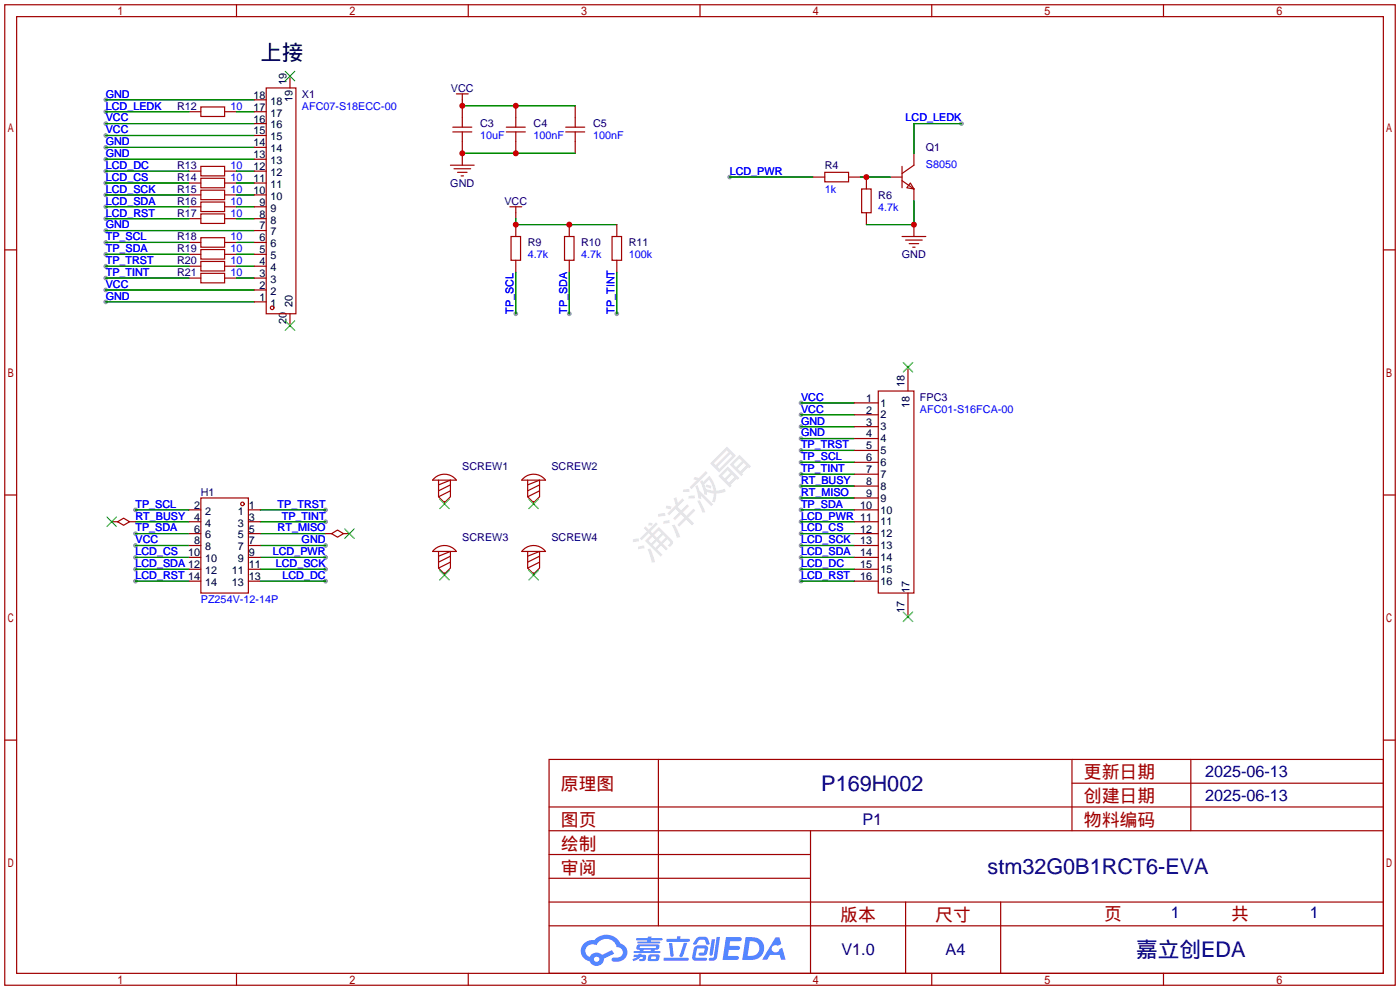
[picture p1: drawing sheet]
<svg xmlns="http://www.w3.org/2000/svg" width="299mm" height="212mm" viewBox="0 0 299 212" stroke-linecap="round" stroke-linejoin="round" font-family="sans-serif">
<g fill="#999">
<circle cx="22.6" cy="21.3" r=".51"/>
<circle cx="22.6" cy="26.4" r=".51"/>
<circle cx="22.6" cy="29" r=".51"/>
<circle cx="22.6" cy="31.5" r=".51"/>
<circle cx="22.6" cy="34" r=".51"/>
<circle cx="22.6" cy="49.3" r=".51"/>
<circle cx="22.6" cy="62" r=".51"/>
<circle cx="22.6" cy="64.5" r=".51"/>
<circle cx="69.6" cy="111.5" r=".51"/>
<circle cx="69.6" cy="109" r=".51"/>
<circle cx="69.6" cy="119.1" r=".51"/>
<circle cx="69.6" cy="116.6" r=".51"/>
<circle cx="69.6" cy="124.2" r=".51"/>
<circle cx="69.6" cy="121.7" r=".51"/>
<circle cx="29" cy="109" r=".51"/>
<circle cx="29" cy="121.7" r=".51"/>
<circle cx="29" cy="119.1" r=".51"/>
<circle cx="29" cy="116.6" r=".51"/>
<circle cx="29" cy="114" r=".51"/>
<circle cx="29" cy="124.2" r=".51"/>
<circle cx="110.2" cy="67.1" r=".51"/>
<circle cx="121.7" cy="67.1" r=".51"/>
<circle cx="131.8" cy="67.1" r=".51"/>
<circle cx="156" cy="37.8" r=".51"/>
<circle cx="205.5" cy="26.4" r=".51"/>
<circle cx="22.6" cy="23.9" r=".51"/>
<circle cx="22.6" cy="36.6" r=".51"/>
<circle cx="22.6" cy="39.1" r=".51"/>
<circle cx="22.6" cy="41.7" r=".51"/>
<circle cx="22.6" cy="44.2" r=".51"/>
<circle cx="22.6" cy="46.7" r=".51"/>
<circle cx="22.6" cy="51.8" r=".51"/>
<circle cx="22.6" cy="54.4" r=".51"/>
<circle cx="22.6" cy="56.9" r=".51"/>
<circle cx="22.6" cy="59.4" r=".51"/>
<circle cx="171.2" cy="86.1" r=".51"/>
<circle cx="171.2" cy="88.6" r=".51"/>
<circle cx="171.2" cy="91.2" r=".51"/>
<circle cx="171.2" cy="93.7" r=".51"/>
<circle cx="171.2" cy="96.3" r=".51"/>
<circle cx="171.2" cy="98.8" r=".51"/>
<circle cx="171.2" cy="101.3" r=".51"/>
<circle cx="171.2" cy="103.9" r=".51"/>
<circle cx="171.2" cy="106.4" r=".51"/>
<circle cx="171.2" cy="109" r=".51"/>
<circle cx="171.2" cy="111.5" r=".51"/>
<circle cx="171.2" cy="114" r=".51"/>
<circle cx="171.2" cy="116.6" r=".51"/>
<circle cx="171.2" cy="119.1" r=".51"/>
<circle cx="171.2" cy="121.7" r=".51"/>
<circle cx="171.2" cy="124.2" r=".51"/>
</g>
<g fill="none" stroke="#a10000" stroke-width=".25">
<path d="M1 1h297.2v209.6h-297.2zM3.6 3.6h292.1v204.4h-292.1zM50.5 1v2.6M100.1 1v2.6M149.6 1v2.6M199.1 1v2.6M248.7 1v2.6M1 53.4h2.6M295.7 53.4h2.5M1 105.8h2.6M295.7 105.8h2.5M1 158.2h2.6"/>
<path d="M295.7 158.2h2.5M117.3 162.3h178.4v45.7h-178.4zM117.3 177.5h178.4M117.3 172.5h178.4M140.7 162.3v35.6M173.2 177.5v30.5M229.1 162.3v15.2M229.1 167.4h66.6M254.5 162.3v15.2M117.3 182.6h55.9M117.3 197.9h178.4M117.3 192.8h178.4"/>
<path d="M117.3 187.7h55.9M193.5 192.8v15.2M213.9 192.8v15.2M50.5 208v2.6M100.1 208v2.6M149.6 208v2.6M199.1 208v2.6M248.7 208v2.6"/>
</g>
<g fill="#5487ff">
<path d="M155.2 200.3h2.6a.48 .48 0 0 1 .7 .4 .48 .48 0 0 1-.6 .4h-1.8l-.2 1.1h1.9a.43 .43 0 0 1 .4 .4 .43 .43 0 0 1-.5 .4h-1.9l-.2 1.3h1.7a.45 .45 0 0 1 .5 .2 .45 .45 0 0 1-.1 .6h-3.3z"/>
<path d="M165.7 200.3h.9l.4 1.5-.8 .3a.84 .84 0 0 0-1.2 .3 .84 .84 0 0 0 .4 1.1 .84 .84 0 0 0 1.1-.4l.1-.2 .6-.3 .7 2.5h-1l-.2-1h-2.1l-.6 1h-1.1z"/>
<path d="M152.1 200.8h.7l-.5 3.1a.36 .36 0 0 1-.3 .3 .36 .36 0 0 1-.4-.3z"/>
<path d="M153.2 200.2h.7l-.6 4.3a1.13 1.13 0 0 1-1.8 .6l.2-.4h.7l.2-.2z"/>
<path d="M148.9 200.6l.6-.4h1a.77 .77 0 0 1 .9 .5l.3 1-.2 .2h-.5l-.3-.9-.2-.2-1 .1-.7 1-.6-.1-.1-.2z"/>
<path d="M148.4 202.4l.6-.3h1.7a.81 .81 0 0 1 .7 .5 .81 .81 0 0 1-.2 .8 .81 .81 0 0 1-.9 .8h-.7a.32 .32 0 0 1-.3-.3 .32 .32 0 0 1 .4-.3h.7l.2-.9-1.6 .1-.4 1.8 2.2 .1a.32 .32 0 0 1 .3 .4 .32 .32 0 0 1-.4 .2h-2.2l-.5-.3-.1-.5z"/>
<path d="M141.9 204.7h5a.33 .33 0 0 1 .3 .3 .33 .33 0 0 1-.3 .3h-4.9l-.2-.1z"/>
<path d="M146.1 201.5h.8l-.7 2a.98 .98 0 0 1-.7 1.1l-.3-.3z"/>
<path d="M143 201.6h.7l.3 2.5a.34 .34 0 0 1-.3 .4 .34 .34 0 0 1-.4-.3z"/>
<path d="M142.5 200.7h2.1l.3-.6h.6l-.1 .6h1.7a.32 .32 0 0 1 .4 .3 .32 .32 0 0 1-.4 .3h-4.5l-.2-.2z"/>
<path d="M135.5 204.1h.9l.1-.3h.6v.3h.8a.82 .82 0 0 1-.5 1.3h-.8v-.4l.7-.1 .1-.3a.68 .68 0 0 0-1 .4l-1.1 .4-.1-.4 .9-.5h-.7z"/>
<path d="M136 200.5h2.4l.1-.3h.7v.3h2.2l.2 .3-.2 .2h-2.3v.2h1.8l.2 .3-.2 .1h-4.5l-.1-.4h2l.1-.2h-2.3l-.1-.2z"/>
<path d="M159.4 200.3l-.8 4.9h1.7a2.5 2.5 0 0 0 3-2.5 2.5 2.5 0 0 0-3.1-2.4zM160.3 201.1a1.61 1.61 0 0 1 2 1.5 1.61 1.61 0 0 1-1.8 1.7h-.7z"/>
<path d="M136.2 202a.55 .55 0 0 0-.2 .8 .55 .55 0 0 0 .7 .2l.1 .3h-1.3v.3l5.4 .1 .3-.2-.2-.2h-1.2l.2-.3a.7 .7 0 0 0 .8-.3 .7 .7 0 0 0 0-.8l-4.2-.1zM136.8 202.3l3.3-.1 .1 .1-.2 .3h-3.2zM137.5 203h1.7l-.2 .3h-1.4z"/>
<path d="M138.6 204.2a1.05 1.05 0 0 0 0 1.2 2.91 2.91 0 0 0 2.2-.2 .98 .98 0 0 0 0-1.2h-1.6zM139.2 204.5l.9-.1 .1 .4-.2 .2-.8-.1z"/>
<path d="M124.9 201.6a2.23 2.23 0 0 0-.7 2.3 2.23 2.23 0 0 0 1.8 1.6 1.58 1.58 0 0 0 1.8 .9 1.58 1.58 0 0 0 1.3-1.5l2.2-1.1-.5-.7-2.1 1a1.65 1.65 0 0 0-2.7 .4 1.45 1.45 0 0 1-.8-1.9 1.45 1.45 0 0 1 2-.7l.3 .1a2.3 2.3 0 0 1 2.3-1.3 2.3 2.3 0 0 1 2 1.7 1.12 1.12 0 0 1 1.3 1 1.12 1.12 0 0 1-1.1 1.2h-.7a.45 .45 0 0 0-.6 .4 .45 .45 0 0 0 .5 .5 2.21 2.21 0 0 0 2.2-.5 2.21 2.21 0 0 0 .5-2.3 2.13 2.13 0 0 0-1.3-1.1 3.3 3.3 0 0 0-5.6-.7l-1.1 .1zM127 205a.57 .57 0 0 1 1.1 0 .57 .57 0 0 1-1.1 0z"/>
</g>
<g fill="none" stroke="#008700" stroke-width=".25">
<path d="M22.6 21.3h31.8M22.6 26.4h31.8M22.6 29h31.8M22.6 31.5h31.8M22.6 34h31.8M22.6 23.9h17.8M22.6 36.6h17.8M22.6 39.1h17.8M50.5 23.9h3.9M50.5 36.6h3.9M50.5 39.1h3.9M98.8 22.6h24.1"/>
<path d="M98.8 32.8h24.1M156 37.8h17.7M183.9 37.8h6.3M205.5 26.4h-10.2v6.4M22.6 49.3h31.8M22.6 41.7h17.8M22.6 44.2h17.8M22.6 46.7h17.8M22.6 51.8h17.8M22.6 54.4h17.8M22.6 56.9h17.8M22.6 59.4h17.8"/>
<path d="M50.5 41.7h3.9M50.5 44.2h3.9M50.5 46.7h3.9M50.5 51.8h3.9M50.5 54.4h3.9M50.5 56.9h3.9M50.5 59.4h3.9M110.2 46.7v1.3h21.6M110.2 58.2v8.9M121.7 58.2v8.9M131.8 58.2v8.9M195.3 42.9v5.1h-10.1"/>
<path d="M22.6 62h31.8M22.6 64.5h31.8M171.2 86.1h11.4M171.2 88.6h11.4M171.2 91.2h11.4M171.2 93.7h11.4M171.2 96.3h11.4M171.2 98.8h11.4M29 114h11.4M29 111.5h11.4M29 109h11.4M29 119.1h11.4"/>
<path d="M29 116.6h11.4M55.6 114h14M55.6 111.5h14M55.6 109h14M55.6 119.1h14M55.6 116.6h14M171.2 114h11.4M171.2 111.5h11.4M171.2 109h11.4M171.2 119.1h11.4M171.2 116.6h11.4M171.2 101.3h11.4"/>
<path d="M171.2 103.9h11.4M171.2 106.4h11.4M29 124.2h11.4M29 121.7h11.4M55.6 124.2h14M55.6 121.7h14M171.2 124.2h11.4M171.2 121.7h11.4"/>
</g>
<g fill="none" stroke="#a10000" stroke-width=".25">
<path d="M56.9 18.8h6.3v48.3h-6.3zM62 16.3v2.5M40.4 23.9h2.5M40.4 36.6h2.5M40.4 39.1h2.5M42.9 22.9h5.1v2h-5.1zM42.9 35.6h5.1v2h-5.1zM42.9 38.1h5.1v2h-5.1zM48 23.9h2.5M48 36.6h2.5M48 39.1h2.5M54.4 23.9h2.5"/>
<path d="M54.4 36.6h2.5M54.4 39.1h2.5M54.4 21.3h2.5M54.4 26.4h2.5M54.4 29h2.5M54.4 31.5h2.5M54.4 34h2.5M96.3 35.3h5M96.8 28.2h4M96.8 27.2h4M97 36.1h3.6M97.5 20.1h2.6"/>
<path d="M97.8 36.8h2M98.6 37.6h.5M98.8 20.1v7.1M98.8 28.2v7.1M108.2 28.2h4.1M108.2 27.2h4.1M110.2 22.6v4.6M110.2 28.2v4.6M120.9 28.2h4.1M120.9 27.2h4.1M122.9 22.6v4.6M122.9 28.2v4.6"/>
<path d="M173.7 37.8h2.6M176.3 36.8h5.1v2.1h-5.1zM181.4 37.8h2.5M185.2 37.8v2.6M190.2 37.8h2.6M192.8 38.6l2.5 1.8M192.8 35.6v4.5M194.6 39.1l.7 1.3-1.5-.3zM195.3 32.8v2.5l-2.5 1.8M40.4 44.2h2.5M40.4 41.7h2.5M40.4 46.7h2.5"/>
<path d="M40.4 51.8h2.5M40.4 54.4h2.5M40.4 56.9h2.5M40.4 59.4h2.5M42.9 40.6h5.1v2.1h-5.1zM42.9 43.2h5.1v2h-5.1zM42.9 45.7h5.1v2.1h-5.1zM42.9 50.8h5.1v2h-5.1zM42.9 53.3h5.1v2.1h-5.1zM42.9 55.9h5.1v2h-5.1zM42.9 58.4h5.1v2.1h-5.1zM48 44.2h2.5"/>
<path d="M48 41.7h2.5M48 46.7h2.5M48 51.8h2.5M48 54.4h2.5M48 56.9h2.5M48 59.4h2.5M54.4 44.2h2.5M54.4 41.7h2.5M54.4 46.7h2.5M54.4 51.8h2.5M54.4 54.4h2.5M54.4 56.9h2.5"/>
<path d="M54.4 59.4h2.5M54.4 49.3h2.5M109 44.2h2.5M109.2 50.5h2.1v5.1h-2.1zM110.2 44.2v2.5M110.2 48v2.5M110.2 55.6v2.6M120.6 50.5h2.1v5.1h-2.1zM121.7 48v2.5M121.7 55.6v2.6M130.8 50.5h2v5.1h-2zM131.8 48v2.5"/>
<path d="M131.8 55.6v2.6M184.1 40.4h2.1v5.1h-2.1zM185.2 45.5v2.5M192.8 50.5h5.1M193.5 51.3h3.6M194.3 52.1h2M195.1 52.8h.5M195.3 40.4v2.5M195.3 48v2.5M54.4 62h2.5M54.4 64.5h2.5M62 67.1v2.5"/>
<path d="M194.1 78.5v5.1M182.6 86.1h5.1M182.6 88.6h5.1M182.6 91.2h5.1M182.6 93.7h5.1M182.6 96.3h5.1M182.6 98.8h5.1M187.7 83.6h7.6v43.1h-7.6zM23.9 111.5h1.2M25.1 111.5l1.3-.8 1.3 .8-1.3 .8zM27.7 111.5h1.3M40.4 109h2.5"/>
<path d="M40.4 111.5h2.5M40.4 114h2.5M40.4 119.1h2.5M40.4 116.6h2.5M42.9 106.4h10.2v20.3h-10.2zM53.1 109h2.5M53.1 111.5h2.5M53.1 114h2.5M53.1 119.1h2.5M53.1 116.6h2.5M69.6 114h1.3M70.9 114l1.2-.7 1.3 .7-1.3 .8z"/>
<path d="M73.4 114h1.3M92.9 102.1a3.2 3.2 0 0 1 4.6 .5h-5zM92.9 117.4a3.2 3.2 0 0 1 4.6 .5h-5zM93.7 102.6v3.6l1.3 1.2 1.3-1.2v-3.6l-2.6 1M93.7 117.9v3.5l1.3 1.3 1.3-1.3v-3.5l-2.6 1M95 107.2v.5M96.3 103.6l-2.6 1.3M96.3 104.9l-2.6 1.3M96.3 118.9l-2.6 1.2M111.9 102.1a3.2 3.2 0 0 1 4.7 .5h-5.1zM111.9 117.4a3.2 3.2 0 0 1 4.7 .5h-5.1zM112.8 102.6v3.6l1.2 1.2 1.3-1.2v-3.6l-2.5 1"/>
<path d="M112.8 117.9v3.5l1.2 1.3 1.3-1.3v-3.5l-2.5 1M114 107.2v.5M115.3 103.6l-2.5 1.3M115.3 104.9l-2.5 1.3M115.3 118.9l-2.5 1.2M182.6 109h5.1M182.6 111.5h5.1M182.6 114h5.1M182.6 119.1h5.1M182.6 116.6h5.1M182.6 101.3h5.1M182.6 103.9h5.1"/>
<path d="M182.6 106.4h5.1M40.4 124.2h2.5M40.4 121.7h2.5M53.1 124.2h2.5M53.1 121.7h2.5M95 122.4v.5M96.3 120.1l-2.6 1.3M114 122.4v.5M115.3 120.1l-2.5 1.3M182.6 124.2h5.1M182.6 121.7h5.1M194.1 126.7v5.1"/>
<circle cx="58.2" cy="65.8" r=".38"/>
<circle cx="51.8" cy="107.7" r=".38"/>
</g>
<g fill="none" stroke="#3c3" stroke-width=".25">
<path d="M61 15.2l2 2.1M63 15.2l-2 2.1M61 68.6l2 2M63 68.6l-2 2M193 77.5l2.1 2M195.1 77.5l-2.1 2M22.9 110.5l2 2M24.9 110.5l-2 2M73.7 113l2 2.1M75.7 113l-2 2.1M94 106.7l2 2M96 106.7l-2 2"/>
<path d="M113 106.7l2.1 2M115.1 106.7l-2.1 2M94 121.9l2 2.1M96 121.9l-2 2.1M113 121.9l2.1 2.1M115.1 121.9l-2.1 2.1M193 130.8l2.1 2M195.1 130.8l-2.1 2"/>
</g>
<g fill="#c00">
<circle cx="110.2" cy="48" r=".63"/>
<circle cx="121.7" cy="48" r=".63"/>
<circle cx="185.2" cy="37.8" r=".63"/>
<circle cx="195.3" cy="48" r=".63"/>
<circle cx="98.8" cy="22.6" r=".63"/>
<circle cx="110.2" cy="22.6" r=".63"/>
<circle cx="98.8" cy="32.8" r=".63"/>
<circle cx="110.2" cy="32.8" r=".63"/>
</g>
<text font-size="4.6" x="55.6" y="12.8">上接</text>
<g font-size="4.6" fill="#000080">
<text x="175.5" y="169">P169H002</text>
<text x="211.1" y="186.8">stm32G0B1RCT6-EVA</text>
<text x="242.8" y="204.6">嘉立创EDA</text>
</g>
<g font-size="3.8" fill="#a00000">
<text x="231.6" y="166.4">更新日期</text>
<text x="119.9" y="168.9">原理图</text>
<text x="231.6" y="171.5">创建日期</text>
<text x="119.9" y="176.5">图页</text>
<text x="231.6" y="176.5">物料编码</text>
<text x="119.9" y="181.6">绘制</text>
<text x="119.9" y="186.7">审阅</text>
<text x="179.6" y="196.9">版本</text>
<text x="199.9" y="196.9">尺寸</text>
<text x="236" y="196.6">页</text>
<text x="263.1" y="196.6">共</text>
</g>
<g font-size="3.5" fill="#000080">
<text x="257.6" y="166.1">2025-06-13</text>
<text x="257.6" y="171.1">2025-06-13</text>
<text x="184.3" y="176.2">P1</text>
<text x="250.2" y="196.3">1</text>
<text x="280" y="196.3">1</text>
<text x="179.8" y="204.2">V1.0</text>
<text x="202.1" y="204.2">A4</text>
</g>
<g font-size="2.3" fill="#00f">
<text x="22.6" y="20.9">GND</text>
<text x="22.6" y="23.4">LCD_LEDK</text>
<text x="49.3" y="23.4">10</text>
<text x="64.5" y="23.4">AFC07-S18ECC-00</text>
<text x="22.6" y="26">VCC</text>
<text x="22.6" y="28.5">VCC</text>
<text x="102.6" y="29.8">10uF</text>
<text x="114" y="29.8">100nF</text>
<text x="126.7" y="29.8">100nF</text>
<text x="193.6" y="26">LCD_LEDK</text>
<text x="22.6" y="31">GND</text>
<text x="22.6" y="33.6">GND</text>
<text x="197.9" y="35.9">S8050</text>
<text x="22.6" y="36.1">LCD_DC</text>
<text x="22.6" y="38.7">LCD_CS</text>
<text x="22.6" y="41.2">LCD_SCK</text>
<text x="49.3" y="36.1">10</text>
<text x="49.3" y="38.7">10</text>
<text x="49.3" y="41.2">10</text>
<text x="156" y="37.4">LCD_PWR</text>
<text x="176.3" y="41.2">1k</text>
<text x="22.6" y="43.7">LCD_SDA</text>
<text x="22.6" y="46.3">LCD_RST</text>
<text x="49.3" y="43.7">10</text>
<text x="49.3" y="46.3">10</text>
<text x="187.7" y="45">4.7k</text>
<text x="22.6" y="48.8">GND</text>
<text x="22.6" y="51.4">TP_SCL</text>
<text x="22.6" y="53.9">TP_SDA</text>
<text x="49.3" y="51.4">10</text>
<text x="49.3" y="53.9">10</text>
<text x="22.6" y="56.4">TP_TRST</text>
<text x="22.6" y="59">TP_TINT</text>
<text x="49.3" y="56.4">10</text>
<text x="49.3" y="59">10</text>
<text x="112.8" y="55.2">4.7k</text>
<text x="124.2" y="55.2">4.7k</text>
<text x="134.4" y="55.2">100k</text>
<text x="22.6" y="61.5">VCC</text>
<text x="22.6" y="64.1">GND</text>
<text x="109.8" y="67.1" transform="rotate(-90 109.8 67.1)">TP_SCL</text>
<text x="121.2" y="67.1" transform="rotate(-90 121.2 67.1)">TP_SDA</text>
<text x="131.4" y="67.1" transform="rotate(-90 131.4 67.1)">TP_TINT</text>
<text x="171.2" y="85.6">VCC</text>
<text x="171.2" y="88.2">VCC</text>
<text x="196.6" y="88.2">AFC01-S16FCA-00</text>
<text x="171.2" y="90.7">GND</text>
<text x="171.2" y="93.3">GND</text>
<text x="171.2" y="95.8">TP_TRST</text>
<text x="171.2" y="98.3">TP_SCL</text>
<text x="171.2" y="100.9">TP_TINT</text>
<text x="171.2" y="103.4">RT_BUSY</text>
<text x="171.2" y="106">RT_MISO</text>
<text x="29" y="108.5">TP_SCL</text>
<text x="29" y="113.6">TP_SDA</text>
<text x="29" y="111">RT_BUSY</text>
<text x="59.3" y="113.6">RT_MISO</text>
<text x="59.3" y="108.5">TP_TRST</text>
<text x="60.2" y="111">TP_TINT</text>
<text x="171.2" y="108.5">TP_SDA</text>
<text x="171.2" y="111">LCD_PWR 11</text>
<text x="171.2" y="113.6">LCD_CS</text>
<text x="29" y="118.7">LCD_CS</text>
<text x="29" y="116.1">VCC</text>
<text x="58.3" y="118.7">LCD_PWR</text>
<text x="64.5" y="116.1">GND</text>
<text x="171.2" y="116.1">LCD_SCK</text>
<text x="171.2" y="118.7">LCD_SDA</text>
<text x="29" y="121.2">LCD_SDA 12</text>
<text x="29" y="123.7">LCD_RST 14</text>
<text x="58.9" y="121.2">LCD_SCK</text>
<text x="60.4" y="123.7">LCD_DC</text>
<text x="171.2" y="121.2">LCD_DC</text>
<text x="171.2" y="123.7">LCD_RST</text>
<text x="42.9" y="128.8">PZ254V-12-14P</text>
</g>
<g font-size="2.3" fill="#000080">
<text x="37.8" y="23.4">R12</text>
<text x="64.5" y="20.9">X1</text>
<text x="96.4" y="19.6">VCC</text>
<text x="102.6" y="27.2">C3</text>
<text x="114" y="27.2">C4</text>
<text x="126.7" y="27.2">C5</text>
<text x="197.9" y="32.3">Q1</text>
<text x="37.8" y="36.1">R13</text>
<text x="37.8" y="38.7">R14</text>
<text x="37.8" y="41.2">R15</text>
<text x="96.2" y="39.9">GND</text>
<text x="176.3" y="36.1">R4</text>
<text x="37.8" y="43.7">R16</text>
<text x="37.8" y="46.3">R17</text>
<text x="107.8" y="43.7">VCC</text>
<text x="187.7" y="42.5">R6</text>
<text x="37.8" y="51.4">R18</text>
<text x="37.8" y="53.9">R19</text>
<text x="112.8" y="52.6">R9</text>
<text x="124.2" y="52.6">R10</text>
<text x="134.4" y="52.6">R11</text>
<text x="37.8" y="56.4">R20</text>
<text x="37.8" y="59">R21</text>
<text x="192.8" y="55.2">GND</text>
<text x="196.6" y="85.6">FPC3</text>
<text x="98.8" y="100.4">SCREW1</text>
<text x="117.9" y="100.4">SCREW2</text>
<text x="42.9" y="106">H1</text>
<text x="98.8" y="115.6">SCREW3</text>
<text x="117.9" y="115.6">SCREW4</text>
</g>
<g font-size="2.3">
<text x="54.2" y="21.1">18</text>
<text x="54.2" y="23.6">17</text>
<text x="57.8" y="22.4">18</text>
<text x="61.3" y="18.2" transform="rotate(-90 61.3 18.2)">19</text>
<text x="62.5" y="21.8" transform="rotate(-90 62.5 21.8)">19</text>
<text x="54.2" y="26.2">16</text>
<text x="54.2" y="28.7">15</text>
<text x="57.8" y="24.9">17</text>
<text x="57.8" y="27.5">16</text>
<text x="57.8" y="30">15</text>
<text x="54.2" y="31.3">14</text>
<text x="54.2" y="33.8">13</text>
<text x="57.8" y="32.5">14</text>
<text x="57.8" y="35.1">13</text>
<text x="54.2" y="36.3">12</text>
<text x="54.2" y="38.9">11</text>
<text x="54.2" y="41.4">10</text>
<text x="57.8" y="37.6">12</text>
<text x="57.8" y="40.2">11</text>
<text x="55.5" y="44">9</text>
<text x="55.5" y="46.5">8</text>
<text x="57.8" y="42.7">10</text>
<text x="57.8" y="45.2">9</text>
<text x="57.8" y="47.8">8</text>
<text x="55.5" y="49">7</text>
<text x="55.5" y="51.6">6</text>
<text x="57.8" y="50.3">7</text>
<text x="57.8" y="52.9">6</text>
<text x="55.5" y="54.1">5</text>
<text x="55.5" y="56.7">4</text>
<text x="55.5" y="59.2">3</text>
<text x="57.8" y="55.4">5</text>
<text x="57.8" y="57.9">4</text>
<text x="55.5" y="61.7">2</text>
<text x="55.5" y="64.3">1</text>
<text x="57.8" y="60.5">3</text>
<text x="57.8" y="63">2</text>
<text x="57.8" y="65.6">1</text>
<text x="62.5" y="65.6" transform="rotate(-90 62.5 65.6)">20</text>
<text x="61.3" y="69.3" transform="rotate(-90 61.3 69.3)">20</text>
<text x="193.3" y="82.8" transform="rotate(-90 193.3 82.8)">18</text>
<text x="185.2" y="85.9">1</text>
<text x="185.2" y="88.4">2</text>
<text x="188.2" y="86.9">1</text>
<text x="188.2" y="89.4">2</text>
<text x="194.4" y="87.1" transform="rotate(-90 194.4 87.1)">18</text>
<text x="185.2" y="91">3</text>
<text x="185.2" y="93.5">4</text>
<text x="188.2" y="92">3</text>
<text x="188.2" y="94.5">4</text>
<text x="185.2" y="96">5</text>
<text x="185.2" y="98.6">6</text>
<text x="185.2" y="101.1">7</text>
<text x="188.2" y="97.1">5</text>
<text x="188.2" y="99.6">6</text>
<text x="185.2" y="103.7">8</text>
<text x="185.2" y="106.2">9</text>
<text x="188.2" y="102.1">7</text>
<text x="188.2" y="104.7">8</text>
<text x="188.2" y="107.2">9</text>
<text x="41.5" y="113.8">6</text>
<text x="41.5" y="111.3">4</text>
<text x="41.5" y="108.7">2</text>
<text x="43.9" y="112.5">4</text>
<text x="43.9" y="110">2</text>
<text x="50.9" y="110">1</text>
<text x="50.9" y="112.5">3</text>
<text x="53.2" y="108.7">1</text>
<text x="53.2" y="111.3">3</text>
<text x="53.2" y="113.8">5</text>
<text x="183.9" y="108.7">10</text>
<text x="183.9" y="113.8">12</text>
<text x="188.2" y="109.8">10</text>
<text x="188.2" y="112.3">11</text>
<text x="40.2" y="118.9">10</text>
<text x="41.5" y="116.4">8</text>
<text x="43.9" y="117.6">8</text>
<text x="43.9" y="115.1">6</text>
<text x="50.9" y="115.1">5</text>
<text x="50.9" y="117.6">7</text>
<text x="53.2" y="116.4">7</text>
<text x="53.2" y="118.9">9</text>
<text x="183.9" y="116.4">13</text>
<text x="183.9" y="118.9">14</text>
<text x="188.2" y="114.8">12</text>
<text x="188.2" y="117.4">13</text>
<text x="188.2" y="119.9">14</text>
<text x="43.9" y="125.2">14</text>
<text x="43.9" y="122.7">12</text>
<text x="43.9" y="120.2">10</text>
<text x="49.6" y="122.7">11</text>
<text x="49.6" y="125.2">13</text>
<text x="50.9" y="120.2">9</text>
<text x="53.2" y="121.4">11</text>
<text x="53.2" y="124">13</text>
<text x="183.9" y="121.4">15</text>
<text x="183.9" y="124">16</text>
<text x="188.2" y="122.5">15</text>
<text x="188.2" y="125">16</text>
<text x="193.3" y="131.1" transform="rotate(-90 193.3 131.1)">17</text>
<text x="194.4" y="126.7" transform="rotate(-90 194.4 126.7)">17</text>
</g>
</svg>
